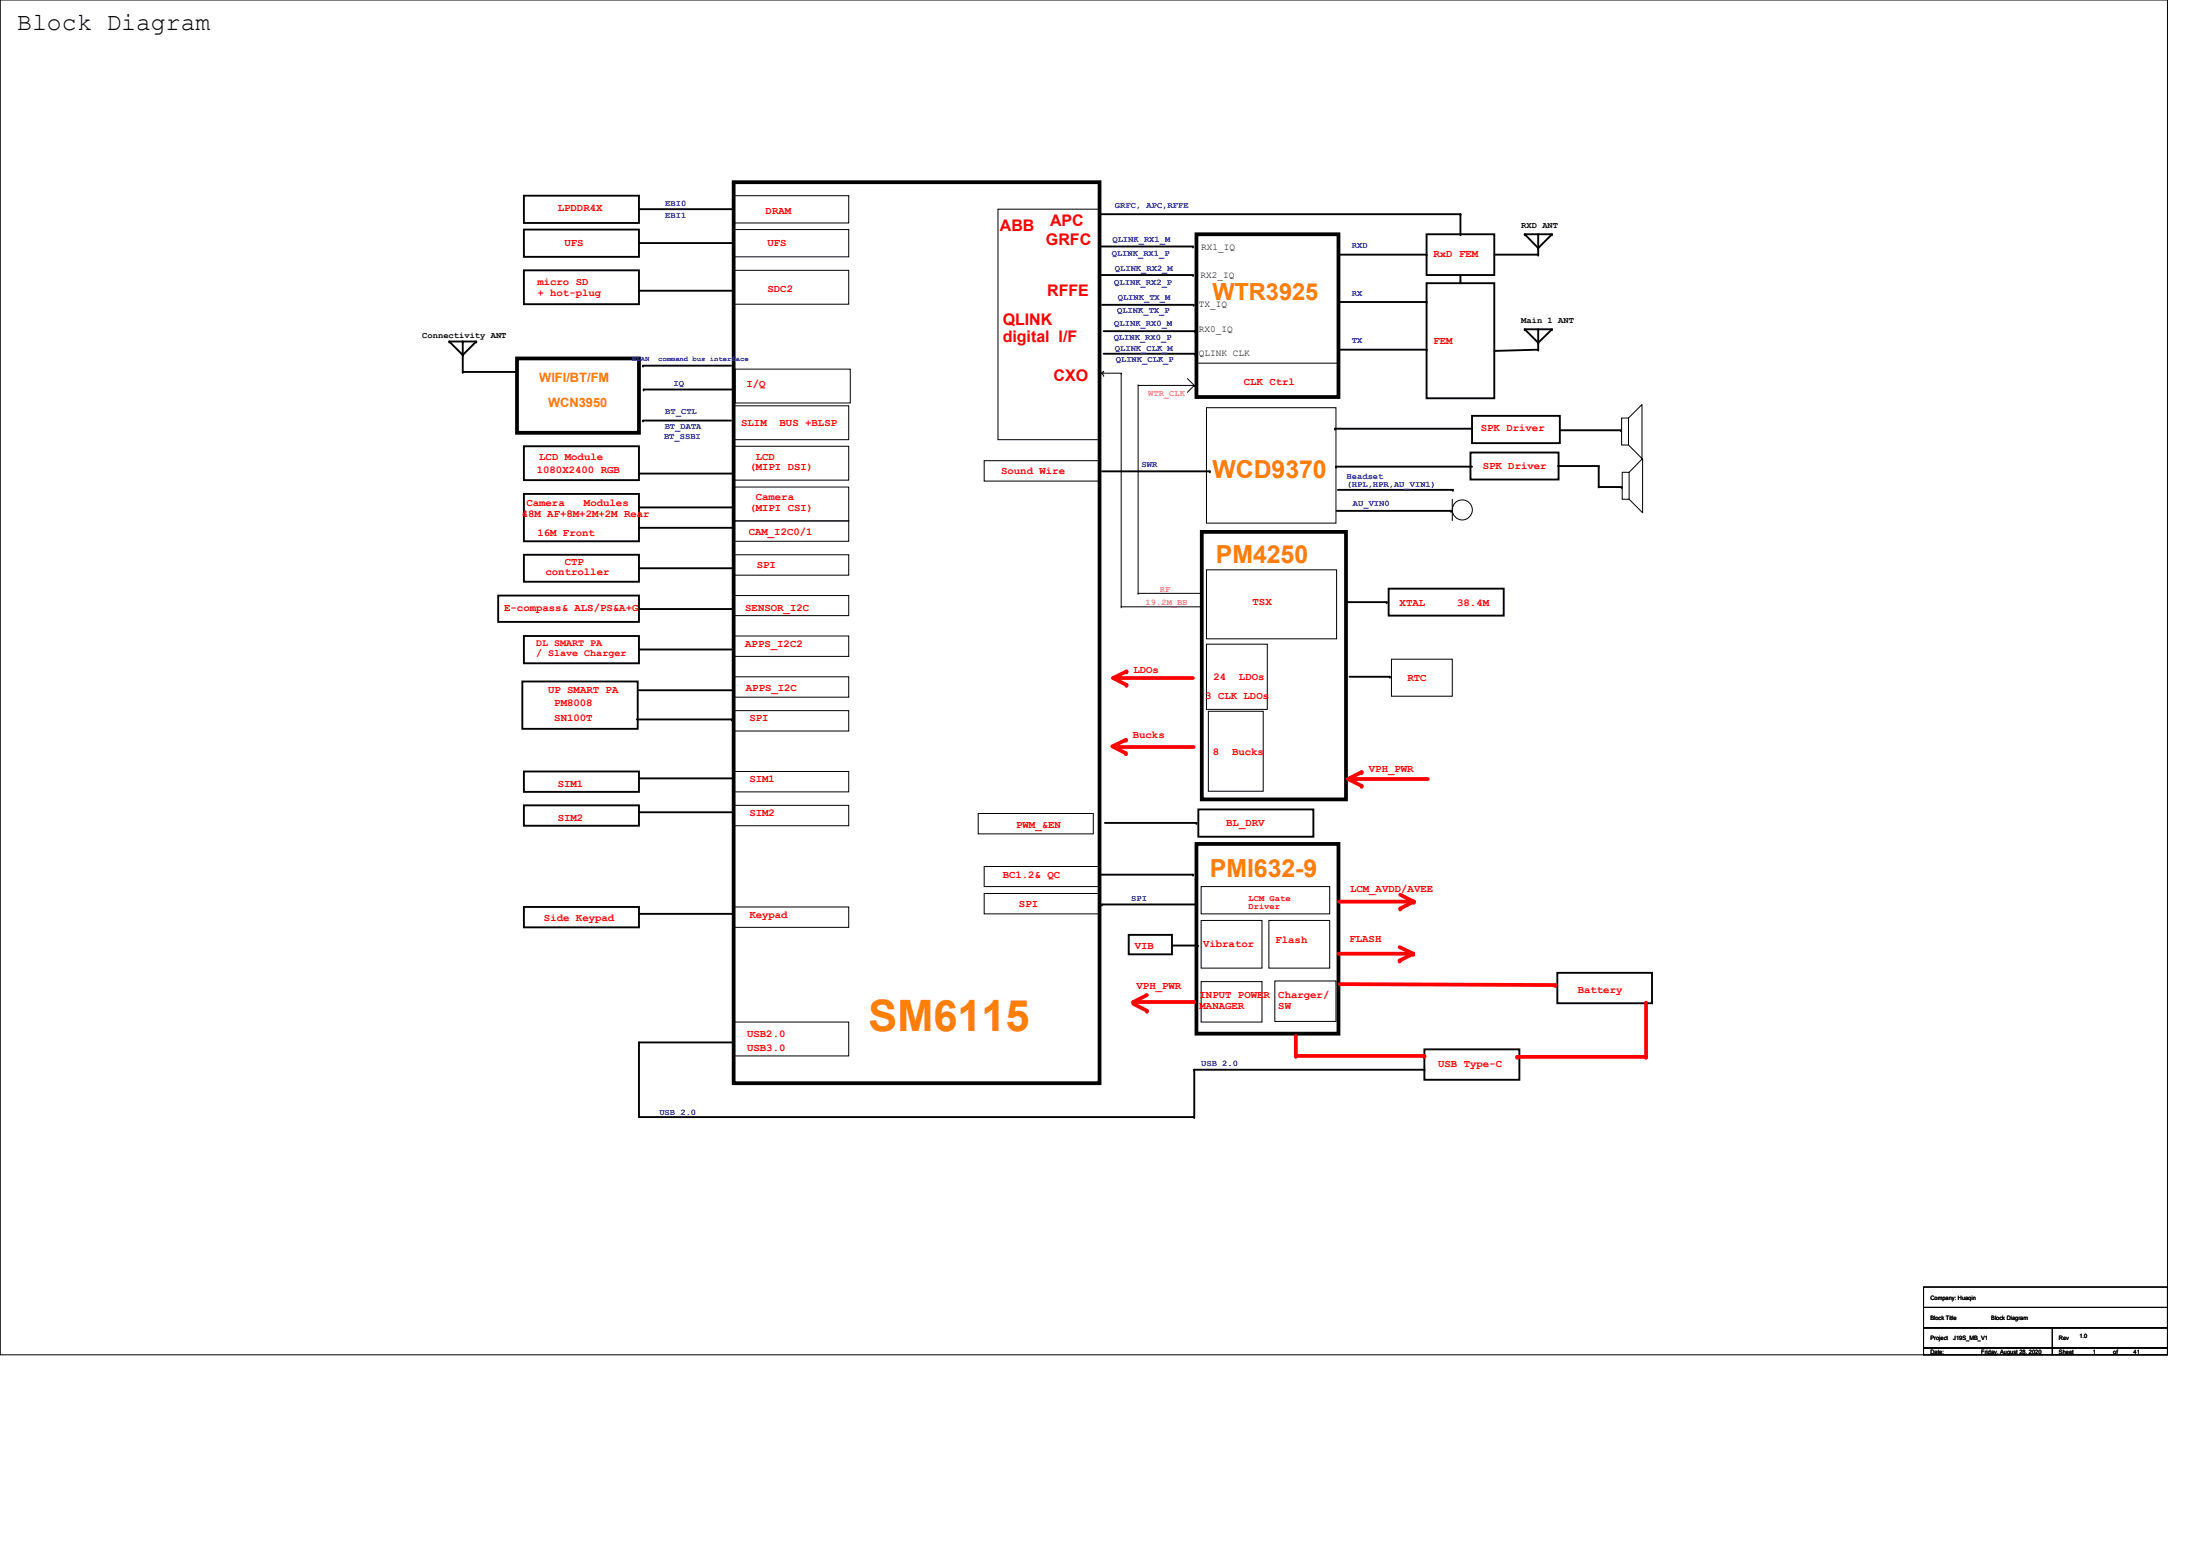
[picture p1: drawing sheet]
<svg xmlns="http://www.w3.org/2000/svg" width="297mm" height="210mm" viewBox="0 0 297 210" stroke-linecap="round" stroke-linejoin="round" font-family="sans-serif">
<g fill="none" stroke="#000" stroke-width=".14">
<path d="M0 0h292.6v182.9h-292.6zM99.1 36.5h15.5v4.6h-15.5zM99.1 26.4h15.5v3.7h-15.5zM99.1 31h15.5v3.7h-15.5zM134.7 28.2h13.8v31.2h-13.8zM99.1 54.8h15.5v4.6h-15.5zM99.3 49.8h15.5v4.6h-15.5zM148.7 50.4l.3 .3M148.7 50.4h2.7M149 50.1h.1M149 50.7h.1M149 50.1l-.3 .3"/>
<path d="M151.4 50.4h.1M151.4 50.4v31.5M153.7 52h7.5M153.7 51.9v28.2M160.3 51.1l.9 .9M161.2 52h.1M161.2 52l-.9 1M161.5 49h19.2v4.6h-19.2zM162.9 55h17.5v15.6h-17.5zM218.9 56.4h1v3.7h-1zM219.9 56.4l1.8-1.8v7.3l-1.8-1.8M99.1 74.9h15.5v2.7h-15.5z"/>
<path d="M99.1 65.7h15.5v4.6h-15.5zM99.1 70.3h15.5v2.8h-15.5zM99.1 60.2h15.5v4.6h-15.5zM132.9 62.2h15.6v2.7h-15.6zM162.9 76.9h17.6v9.3h-17.6zM196.1 70.1h.1M196.1 67.4v2.7M219 63.8h1v3.6h-1zM220 63.8l1.8-1.9v7.3l-1.8-1.8M99.1 95.9h15.5v2.8h-15.5zM99.1 80.4h15.5v2.7h-15.5zM99.1 85.9h15.5v2.7h-15.5z"/>
<path d="M99.1 91.4h15.5v2.7h-15.5zM151.4 81.9h.1M151.4 81.9h10.7M153.7 80.1h.1M153.7 80.1h8.4M162.1 80.1h.1M162.1 81.9h.1M162.9 87h8.2v8.8h-8.2zM163.1 96h7.5v10.8h-7.5zM187.9 89h8.2v5h-8.2zM99.1 104.1h15.5v2.8h-15.5zM99.1 108.7h15.5v2.8h-15.5z"/>
<path d="M132.1 109.8h15.5v2.8h-15.5zM132.9 117h15.6v2.7h-15.6zM162.2 119.7h17.3v3.7h-17.3zM99.1 138h15.5v4.5h-15.5zM99.1 122.4h15.5v2.8h-15.5zM132.9 120.6h15.6v2.8h-15.6zM162.2 132.5h8.2v5.5h-8.2zM162.2 124.2h8.2v6.5h-8.2zM171.3 124.2h8.2v6.5h-8.2zM172.1 132.4h8.3v5.5h-8.3z"/>
<circle cx="197.4" cy="68.8" r="1.35"/>
</g>
<g fill="none" stroke="#000" stroke-width=".25">
<path d="M70.7 36.5h15.6v4.6h-15.6zM70.7 31h15.6v3.7h-15.6zM70.7 26.4h15.6v3.7h-15.6zM86.3 28.2h12.8M86.3 32.8h12.8M86.3 39.2h12.8M99.1 28.2h.1M99.1 32.8h.1M99.1 39.2h.1M148.7 28.9h48.5M148.7 33.3h12.4M148.7 37.1h12.4"/>
<path d="M161.1 33.3h.1M161.1 37.1h.1M180.7 34.4h11.9M192.6 38.2h9.2v15.6h-9.2zM192.6 31.6h9.2v5.5h-9.2zM192.6 34.4h.1M197.2 28.9h.1M197.2 31.6h.1M197.2 38.1h.1M197.2 28.9v2.7M197.2 37.1v1M201.8 34.4h5.9"/>
<path d="M205.9 31.6h.1M205.9 31.6l1.8 1.9M205.9 31.6h3.6M207.7 33.5h.1M207.7 31.6h.1M207.7 34.4h.1M207.7 31.6v2.8M209.5 31.6h.1M209.5 31.6l-1.8 1.9M60.7 46.1h.1M60.7 46.1l1.8 1.8M60.7 46.1h3.6"/>
<path d="M62.5 47.9h.1M62.5 46.1h.1M62.5 50.2h.1M62.5 46.1v4.1M62.5 50.2h7.3M64.3 46.1h.1M64.3 46.1l-1.8 1.8M86.8 49.4h.1M86.8 56.8h.1M86.8 49.4h11.9M86.8 56.8h11.9M86.9 52.6h.1"/>
<path d="M86.9 52.6h11.9M148.8 41.1h12.4M149 44.7h12.3M149 47.8h12.3M161.2 41.1h.1M161.3 44.7h.1M161.3 47.8h.1M180.3 57.9h.1M180.3 57.9h18.5M180.7 40.8h11.9M180.7 47.2h11.9M192.6 40.8h.1"/>
<path d="M192.6 47.2h.1M198.8 56.1h11.8v3.7h-11.8zM205.9 44.4h.1M205.9 44.4l1.8 1.9M205.9 44.4h3.6M207.7 46.3h.1M207.7 44.4h.1M207.7 47.2h.1M207.7 44.4v2.8M207.7 47.2l-5.9 .2M209.5 44.4h.1M209.5 44.4l-1.8 1.9"/>
<path d="M210.6 58.1h8.3M218.9 58.1h.1M70.7 60.2h15.6v4.6h-15.6zM70.7 74.9h15.6v3.6h-15.6zM70.7 66.7h15.6v6.4h-15.6zM86.3 63.9h12.8M86.3 68.5h12.8M86.3 71.2h12.8M86.3 76.7h12.8M99.1 63.9h.1M99.1 68.5h.1M99.1 71.2h.1"/>
<path d="M99.1 76.7h.1M148.8 63.6h14.6M163.4 63.6h.1M180.4 63h.1M180.4 63h18.4M180.5 69h15.4M180.6 66.1h15.6M187.5 79.5h15.5v3.6h-15.5zM195.9 69h.1M196.2 66.1h.1M198.5 61.1h11.9v3.6h-11.9zM210.4 62.9h5.5"/>
<path d="M215.9 62.9h.1M215.9 65.7h.1M215.9 62.9v2.8M215.9 65.7h3M218.9 65.7h.1M67.3 80.4h19v3.5h-19zM70.5 92h15.6v6.4h-15.6zM70.7 85.9h15.6v3.6h-15.6zM86.3 82.2h12.8M86.3 87.7h12.8M99.1 82.2h.1M99.1 87.7h.1"/>
<path d="M181.7 81.3h5.5M182.2 91.4h5.5M187.2 81.3h.1M187.7 91.4h.1M70.7 104.1h15.6v2.8h-15.6zM70.7 108.7h15.6v2.8h-15.6zM161.8 109.3h15.5v3.6h-15.5zM70.7 122.4h15.6v2.8h-15.6zM152.4 126.2h5.8v2.6h-5.8zM210.3 131.3h12.8v4.1h-12.8zM192.3 141.6h12.8v4.2h-12.8z"/>
</g>
<path d="M69.8 48.4h16.5v10h-16.5z" fill="none" stroke="#000" stroke-width=".51"/>
<path d="M152.1 90.6l-1.8 .9" fill="none" stroke="#f00" stroke-width=".51"/>
<circle cx="152.1" cy="90.6" r=".25" fill="#f00"/>
<path d="M86.3 93.2h12.8M99.1 93.2h.1" fill="none" stroke="#000" stroke-width=".25"/>
<path d="M150.3 91.5l1.8 1" fill="none" stroke="#f00" stroke-width=".51"/>
<circle cx="152.1" cy="92.5" r=".25" fill="#f00"/>
<path d="M99.1 24.6h49.4v121.6h-49.4zM161.5 31.6h19.2v22h-19.2zM162.3 71.8h19.4v36.1h-19.4zM161.5 113.9h19.2v25.6h-19.2z" fill="none" stroke="#000" stroke-width=".51"/>
<path d="M86 97.1h12.8M98.8 97.1h.1" fill="none" stroke="#000" stroke-width=".25"/>
<path d="M151 91.5h10.1" fill="none" stroke="#f00" stroke-width=".51"/>
<circle cx="151" cy="91.5" r=".25" fill="#f00"/>
<path d="M152 99.9l-1.8 .9" fill="none" stroke="#f00" stroke-width=".51"/>
<circle cx="152" cy="99.9" r=".25" fill="#f00"/>
<path d="M150.2 100.8l1.8 .9" fill="none" stroke="#f00" stroke-width=".51"/>
<circle cx="152" cy="101.7" r=".25" fill="#f00"/>
<path d="M86.3 105.1h12.8M99.1 105.1h.1" fill="none" stroke="#000" stroke-width=".25"/>
<path d="M183.9 104.2l-1.9 1" fill="none" stroke="#f00" stroke-width=".51"/>
<circle cx="183.9" cy="104.2" r=".25" fill="#f00"/>
<path d="M151.1 100.8h10.1" fill="none" stroke="#f00" stroke-width=".51"/>
<circle cx="151.1" cy="100.8" r=".25" fill="#f00"/>
<path d="M182 105.2l1.9 .9" fill="none" stroke="#f00" stroke-width=".51"/>
<circle cx="183.9" cy="106.1" r=".25" fill="#f00"/>
<path d="M86.3 109.6h12.8M99.1 109.6h.1" fill="none" stroke="#000" stroke-width=".25"/>
<path d="M182.7 105.2h10.1" fill="none" stroke="#f00" stroke-width=".51"/>
<circle cx="182.7" cy="105.2" r=".25" fill="#f00"/>
<path d="M148.7 118.1h12.4M149.2 111.1h12.3M161.1 118.1h.1M161.5 111.1h.1M86.3 123.4h12.8M99.1 123.4h.1M148.8 122.1h.1M148.8 122.1h12.6" fill="none" stroke="#000" stroke-width=".25"/>
<path d="M189.1 120.8l1.8 .9" fill="none" stroke="#f00" stroke-width=".51"/>
<circle cx="190.9" cy="121.7" r=".25" fill="#f00"/>
<path d="M190.9 121.7l-1.8 .9" fill="none" stroke="#f00" stroke-width=".51"/>
<circle cx="189.1" cy="122.6" r=".25" fill="#f00"/>
<path d="M180.8 121.7h10.1" fill="none" stroke="#f00" stroke-width=".51"/>
<circle cx="190.9" cy="121.7" r=".25" fill="#f00"/>
<path d="M158.2 127.6h3.5M161.7 127.6h.1" fill="none" stroke="#000" stroke-width=".25"/>
<path d="M189 127.8l1.8 .9" fill="none" stroke="#f00" stroke-width=".51"/>
<circle cx="190.8" cy="128.7" r=".25" fill="#f00"/>
<path d="M190.8 128.7l-1.8 1" fill="none" stroke="#f00" stroke-width=".51"/>
<circle cx="189" cy="129.7" r=".25" fill="#f00"/>
<path d="M180.7 128.7h10.1" fill="none" stroke="#f00" stroke-width=".51"/>
<circle cx="190.8" cy="128.7" r=".25" fill="#f00"/>
<path d="M154.9 134.3l-1.9 1" fill="none" stroke="#f00" stroke-width=".51"/>
<circle cx="153" cy="135.3" r=".25" fill="#f00"/>
<path d="M153 135.5l1.9 .9" fill="none" stroke="#f00" stroke-width=".51"/>
<circle cx="154.9" cy="136.4" r=".25" fill="#f00"/>
<path d="M180.9 132.8l29.1 .2" fill="none" stroke="#f00" stroke-width=".51"/>
<circle cx="210" cy="133" r=".25" fill="#f00"/>
<path d="M86.3 140.7h.1M86.3 140.7v10.1M86.3 140.7h12.8M99.1 140.7h.1" fill="none" stroke="#000" stroke-width=".25"/>
<path d="M153 135.3h8.2" fill="none" stroke="#f00" stroke-width=".51"/>
<circle cx="153" cy="135.3" r=".25" fill="#f00"/>
<path d="M161.2 144.4h.1M161.2 144.4v6.4M161.2 144.4h31.1M192.3 144.4h.1" fill="none" stroke="#000" stroke-width=".25"/>
<path d="M175 139.8v2.7" fill="none" stroke="#f00" stroke-width=".51"/>
<circle cx="175" cy="142.5" r=".25" fill="#f00"/>
<path d="M175 142.5h17.3" fill="none" stroke="#f00" stroke-width=".51"/>
<circle cx="192.3" cy="142.5" r=".25" fill="#f00"/>
<path d="M86.3 150.8h74.9M161.2 150.8h.1" fill="none" stroke="#000" stroke-width=".25"/>
<path d="M222.2 135.3v7.4" fill="none" stroke="#f00" stroke-width=".51"/>
<circle cx="222.2" cy="142.7" r=".25" fill="#f00"/>
<path d="M204.8 142.7h17.4" fill="none" stroke="#f00" stroke-width=".51"/>
<circle cx="204.8" cy="142.7" r=".25" fill="#f00"/>
<path d="M259.7 173.7h32.9v2.8h-32.9zM259.7 176.5h32.9v2.7h-32.9zM259.7 179.2h17.4v2.7h-17.4zM277.1 179.2h15.5v2.7h-15.5zM259.7 181.9h17.4v1h-17.4zM277.1 181.9h15.5v1h-15.5z" fill="none" stroke="#000" stroke-width=".14"/>
<text font-size="5.8" fill="#ff8000" x="117.3" y="139.2">SM6115</text>
<text font-size="3.3" x="2.3" y="4">Block Diagram</text>
<g font-size="3.3" fill="#ff8000">
<text x="163.7" y="64.5">WCD9370</text>
<text x="164.2" y="76">PM4250</text>
<text x="163.4" y="118.4">PMI632-9</text>
</g>
<text font-size="3.2" fill="#ff8000" x="163.7" y="40.5">WTR3925</text>
<g font-size="2.2" fill="#f00">
<text x="135" y="31.2">ABB</text>
<text x="141.2" y="33">GRFC</text>
<text x="141.8" y="30.6">APC</text>
<text x="141.4" y="40">RFFE</text>
<text x="135.4" y="43.9">QLINK</text>
<text x="135.4" y="46.1">digital I/F</text>
<text x="142.2" y="51.4">CXO</text>
</g>
<g font-size="1.7" fill="#ff8000">
<text x="72.8" y="51.5">WIFI/BT/FM</text>
<text x="74" y="54.9">WCN3950</text>
</g>
<g font-size="1.4" fill="#f00">
<text x="75.3" y="28.5">LPDDR4X</text>
<text x="103.4" y="28.8">DRAM</text>
<text x="76.2" y="33.1">UFS</text>
<text x="103.6" y="33.2">UFS</text>
<text x="193.5" y="34.6">RxD FEM</text>
<text x="72.6" y="38.5">micro SD</text>
<text x="72.6" y="40">+ hot-plug</text>
<text x="103.6" y="39.5">SDC2</text>
<text x="193.5" y="46.5">FEM</text>
<text x="100.8" y="52.2">I/Q</text>
<text x="167.9" y="52">CLK Ctrl</text>
<text x="100.1" y="57.5">SLIM</text>
<text x="105.3" y="57.5">BUS +BLSP</text>
<text x="199.9" y="58.1">SPK Driver</text>
<text x="72.5" y="63.9">1080X2400 RGB</text>
<text x="72.8" y="62.1">LCD Module</text>
<text x="101.2" y="63.5">(MIPI DSI)</text>
<text x="102" y="62.1">LCD</text>
<text x="135.2" y="64">Sound Wire</text>
<text x="200.2" y="63.3">SPK Driver</text>
<text x="70.4" y="69.8">48M AF+8M+2M+2M Rear</text>
<text x="71.1" y="68.2">Camera</text>
<text x="78.8" y="68.2">Modules</text>
<text x="101.2" y="69">(MIPI CSI)</text>
<text x="102" y="67.5">Camera</text>
<text x="72.6" y="72.4">16M Front</text>
<text x="73.7" y="77.6">controller</text>
<text x="76.2" y="76.2">CTP</text>
<text x="101.1" y="72.3">CAM_I2C0/1</text>
<text x="102.2" y="76.7">SPI</text>
<text x="68.1" y="82.5">E-compass&amp; ALS/PS&amp;A+G</text>
<text x="100.6" y="82.4">SENSOR_I2C</text>
<text x="169.1" y="81.7">TSX</text>
<text x="189" y="81.8">XTAL</text>
<text x="196.7" y="81.8">38.4M</text>
<text x="72.4" y="87.2">DL SMART PA</text>
<text x="72.4" y="88.6">/ Slave Charger</text>
<text x="100.6" y="87.4">APPS_I2C2</text>
<text x="74" y="93.5">UP SMART PA</text>
<text x="74.8" y="95.2">PM8008</text>
<text x="100.7" y="93.2">APPS_I2C</text>
<text x="153" y="90.8">LDOs</text>
<text x="162.7" y="94.4">3 CLK LDOs</text>
<text x="163.8" y="91.8">24</text>
<text x="167.3" y="91.8">LDOs</text>
<text x="190" y="91.9">RTC</text>
<text x="74.8" y="97.3">SN100T</text>
<text x="101.2" y="97.3">SPI</text>
<text x="152.9" y="99.6">Bucks</text>
<text x="163.8" y="101.9">8</text>
<text x="166.3" y="101.9">Bucks</text>
<text x="75.3" y="106.2">SIM1</text>
<text x="101.2" y="105.6">SIM1</text>
<text x="184.8" y="104.3">VPH_PWR</text>
<text x="75.3" y="110.8">SIM2</text>
<text x="101.2" y="110.2">SIM2</text>
<text x="137.2" y="111.8">PWM_&amp;EN</text>
<text x="165.6" y="111.5">BL_DRV</text>
<text x="135.4" y="118.5">BC1.2&amp; QC</text>
<text x="73.4" y="124.3">Side Keypad</text>
<text x="101.2" y="123.9">Keypad</text>
<text x="137.6" y="122.5">SPI</text>
<text x="182.3" y="120.4">LCM_AVDD/AVEE</text>
<text x="153.2" y="128.1">VIB</text>
<text x="162.4" y="127.9">Vibrator</text>
<text x="172.2" y="127.3">Flash</text>
<text x="182.2" y="127.1">FLASH</text>
<text x="153.5" y="133.5">VPH_PWR</text>
<text x="162" y="134.7">INPUT POWER</text>
<text x="162" y="136.2">MANAGER</text>
<text x="172.6" y="134.7">Charger/</text>
<text x="172.6" y="136.2">SW</text>
<text x="213" y="134">Battery</text>
<text x="100.9" y="140">USB2.0</text>
<text x="100.9" y="141.9">USB3.0</text>
<text x="194.2" y="144.1">USB Type-C</text>
</g>
<g font-size="1.3">
<text x="162.2" y="33.7">RX1_IQ</text>
<text x="161.9" y="41.5">TX_IQ</text>
<text x="162.1" y="37.5">RX2_IQ</text>
<text x="161.9" y="44.9">RX0_IQ</text>
<text x="161.9" y="48">QLINK CLK</text>
</g>
<g font-size="1.2" fill="#00f">
<text x="89.8" y="29.4">EBI1</text>
<text x="89.8" y="27.8">EBI0</text>
<text x="150.5" y="28">GRFC, APC,RFFE</text>
<text x="150.1" y="34.5">QLINK_RX1_P</text>
<text x="150.2" y="32.7">QLINK_RX1_M</text>
<text x="182.5" y="33.5">RXD</text>
<text x="150.4" y="38.5">QLINK_RX2_P</text>
<text x="150.5" y="36.6">QLINK_RX2_M</text>
<text x="150.9" y="40.5">QLINK_TX_M</text>
<text x="182.5" y="39.9">RX</text>
<text x="150.4" y="45.9">QLINK_RX0_P</text>
<text x="150.4" y="44">QLINK_RX0_M</text>
<text x="150.5" y="47.3">QLINK_CLK_M</text>
<text x="150.8" y="42.3">QLINK_TX_P</text>
<text x="182.5" y="46.3">TX</text>
<text x="90.9" y="52.1">IQ</text>
<text x="150.7" y="48.9">QLINK_CLK_P</text>
<text x="89.7" y="59.3">BT_SSBI</text>
<text x="89.7" y="58">BT_DATA</text>
<text x="89.8" y="55.8">BT_CTL</text>
<text x="154.1" y="63.1">SWR</text>
<text x="181.8" y="64.6">Headset</text>
<text x="181.8" y="65.8">(HPL,HPR,AU_VIN1)</text>
<text x="182.7" y="68.4">AU_VIN0</text>
<text x="152.7" y="121.7">SPI</text>
<text x="162.2" y="143.9">USB 2.0</text>
<text x="89" y="150.5">USB 2.0</text>
</g>
<g font-size="1.2">
<text x="205.4" y="30.8">RXD ANT</text>
<text x="57" y="45.7">Connectivity ANT</text>
<text x="205.4" y="43.6">Main 1 ANT</text>
</g>
<g font-size="1.2" fill="#f0f">
<text x="155" y="53.5">WTR_CLK</text>
<text x="154.7" y="81.7">19.2M_BB</text>
<text x="156.6" y="80">RF</text>
</g>
<g font-size="1.2" fill="#f00">
<text x="168.6" y="121.6">LCM Gate</text>
<text x="168.6" y="122.8">Driver</text>
</g>
<g font-size="1" fill="#00f">
<text x="85.3" y="48.8">WLAN</text>
<text x="88.8" y="48.8">command bus interface</text>
</g>
<g font-size=".8">
<text x="260.6" y="178.1">Block Title</text>
<text x="260.6" y="175.4">Company: Huaqin</text>
<text x="268.9" y="178.1">Block Diagram</text>
<text x="260.6" y="180.9">Project</text>
<text x="260.6" y="182.7">Date:</text>
<text x="263.7" y="180.9">J19S_MB_V1</text>
<text x="267.5" y="182.7">Friday, August 28, 2020</text>
<text x="278" y="180.9">Rev</text>
<text x="278" y="182.7">Sheet</text>
<text x="280.8" y="180.6">1.0</text>
<text x="282.6" y="182.7">1</text>
<text x="285.3" y="182.7">of</text>
<text x="288.1" y="182.7">41</text>
</g>
</svg>
